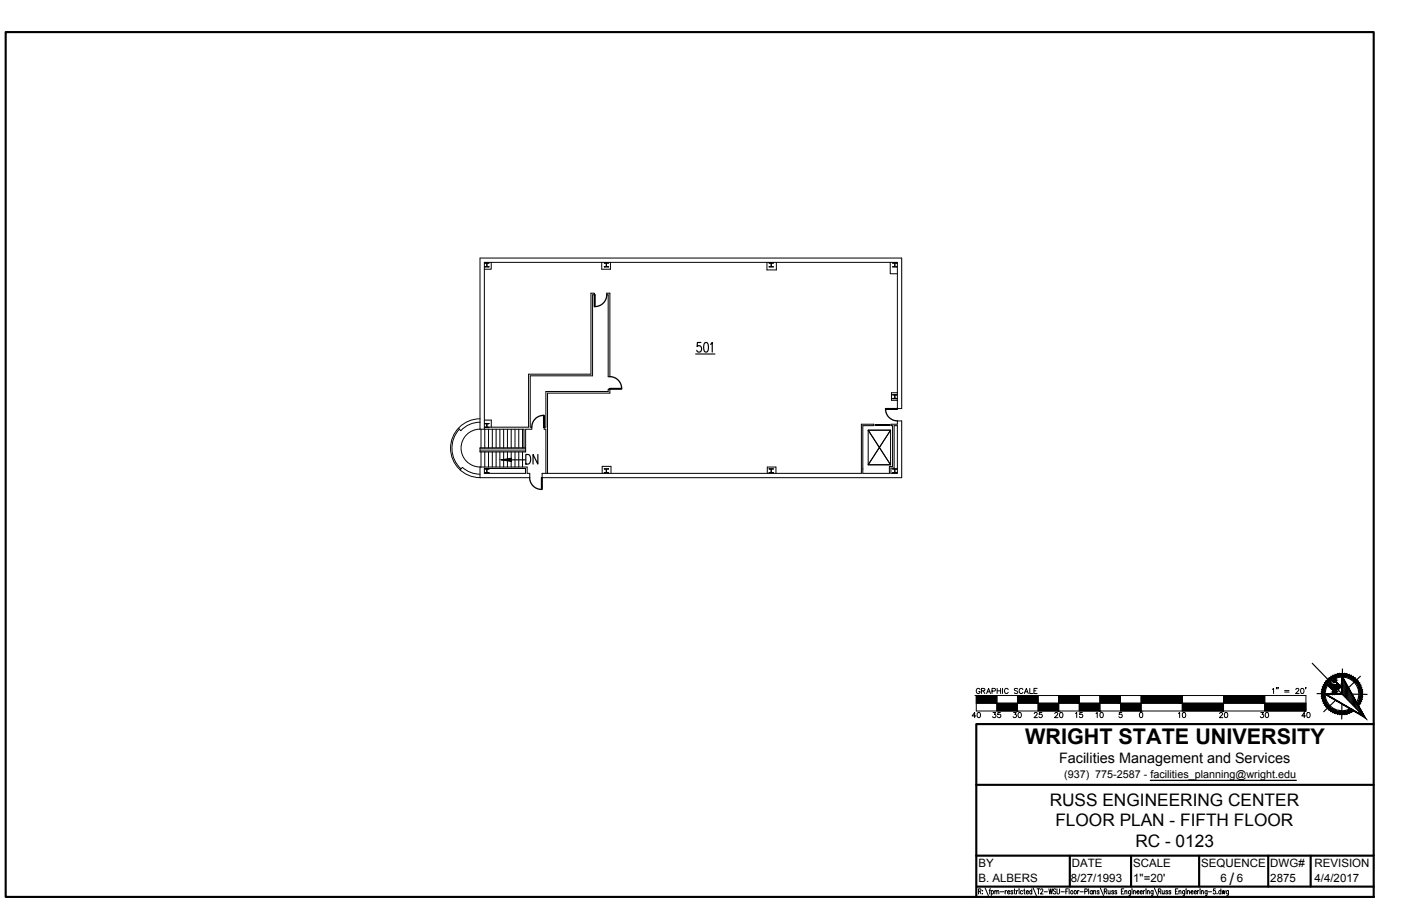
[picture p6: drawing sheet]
<svg xmlns="http://www.w3.org/2000/svg" width="432mm" height="279mm" viewBox="0 0 432 279" stroke-linecap="round" stroke-linejoin="round" font-family="sans-serif">
<!-- layer: A-EXISTING -->
<g fill="none" stroke="#000" stroke-width=".31">
<path d="M149.4 81.1l.6 .1v1l-.6 .1h1.3l-.6-.1v-1l.6-.1M149.4 81.1h.1M149.4 81.1h1.3M150.7 81.1h.1M151.4 80.9v2.1h-2.1M185.5 80.9v2.1h2.6v-2.1M186.2 81.1l.6 .1v1l-.5 .1h1.2l-.6-.1v-1l.6-.1M186.3 81.1h.1M186.3 81.1h1.2M187 90.4h1v25.8h-.6v-25.3h-.4zM187.5 81.1h.1M236.4 80.9v2.3h2.9v-2.3"/>
<path d="M237 81.1l.1 .1M237.1 81.2h.5l.1 1-.7 .1M238.3 81.1l-.6 .1v1l.6 .1h-1.2M238.3 81.1h-1.2M238.3 81.1h.1M274.4 80.9v3.5h2.2M275.1 81.1l.7 .1-.1 1-.5 .1h1.2l-.6-.1v-1l.6-.1M275.2 81.1h1.2M275.2 81.1h.1M276.4 81.1h.1M141.6 132.4a8.6 8.6 0 0 0 .5 12.2M147.9 129.2a9.1 9.1 0 0 0-9 9 9.1 9.1 0 0 0 9 9.1"/>
<path d="M147.9 132.3a5.8 5.8 0 0 0-5.8 5.9 5.8 5.8 0 0 0 5.8 5.8M147.9 130.2a8 8 0 0 0-5.9 2.6l-.7-.7M147.9 132.4v-52.8h130v46.4h-1.3v-45.1h-127.3v51.5M147.9 139.1h14.1M147.9 138.4h14.1M147.9 132.4h13.6v5.7M148.2 132.4v5.7M148.2 139.4v4.6M149.3 131.7h13.6v-16.3h19.2v-25h1.1v.5h-.6v25h-19.2v15.8h.5v.7h-1.9v7h-14.1v-1.3h14.1M149.3 129.6h2.1v2.1M149.4 132.4v5.7M149.4 139.4v4.6"/>
<path d="M149.4 130.6l.6 .1-.1 1.1M149.4 130.6h.1M149.4 131.8v.1M149.4 130.6h1.3M149.4 131.9h1.3M149.5 131.7l-.1 .1M150.6 132.4v5.7M150.6 139.4v4.6M150.6 131.7l.1 .1M150.7 130.6h.1M150.7 131.8v.1M150.7 130.6l-.6 .1 .1 1.1"/>
<path d="M151.7 132.4v5.7M151.7 139.4v4.6M152.9 132.4v5.7M152.9 139.4v4.6M154.1 132.4v5.7M154.1 139.4v4.6M155.2 132.4v5.7M155.2 139.4v4.6M156.4 132.4v5.7M156.4 139.4v4.6M157.6 132.4v5.7M157.6 139.4v4.6"/>
<path d="M158.7 132.4v5.7M158.7 139.4v4.6M159.9 132.4v5.7M161.1 132.4v5.7M267.6 132.7h6.9l-6.9 10.6h6.9M267.6 132.7l6.9 10.6M267.6 132.7v10.6M274.5 132.7v10.6M275.2 122.8h1.2M275.2 122.9l.5-.1 .1-.9-.6-.2h1.2l-.6 .2v.9l.6 .1M275.6 131.3h1v14.7h-2v-1.7h1zM276.6 121.1h-1.8v2.4h1.8"/>
<path d="M141.8 144.9l.7-.8a8 8 0 0 0 5.4 2.1M147.9 144v3.3M147.9 144h14.6M149.9 144.6l.1 1.1-.6 .1h1.3l-.6-.1 .1-1.1M149.9 144.7l-.5-.1h1.3l-.5 .1M162 144.5h-12.7v1.5h12.7M163.3 146v1.3h-15.4M167.1 146h98.4v-15.2h3.8v.5h-3.4v14.7h8.2v-2.1h1v-12.6h-.6v-.5h2.1v-1h1.3v17.5h-110.8zM168.2 146v-13.6h-.5v-.7h.5v-11h19.2v-.7h.6v1.2h-19.2v24.8M185.6 146v-2.2h2.7v2.2M186.8 144.6v1.1l-.5 .1h1.2l-.6-.1 .1-1.1M186.8 144.7l-.6-.1h1.3l-.5 .1"/>
<path d="M236.5 146v-2h2.7v2M237 144.6l.6 .1M237.1 144.6h1.2l-.5 .1M237.6 144.6v1.1l-.6 .1M237.8 144.6l-.1 1.1 .6 .1h-1.2M267.6 143.3l6.9-10.6h-6.9l6.9 10.6M267.6 143.3h6.9M275.7 144.6v1.1l-.5 .1h1.2l-.6-.1 .1-1.1M275.7 144.7l-.6-.1h1.3l-.5 .1"/>
</g>
<!-- layer: A-DOOR -->
<path d="M183.2 90.9h.2v3.7h-.2zM187 90.9a3.6 3.6 0 0 1-3.6 3.6M188 116.2a3.6 3.6 0 0 1 3.6 3.6M188 119.8h3.6v.2h-3.6zM167.5 128.1a3.6 3.6 0 0 0-3.6 3.6M167.5 128.1h.2v3.6h-.2zM272.9 126.2a3.6 3.6 0 0 0 3.7 3.6M272.9 126h3.7v.2h-3.7zM163.3 147.3a3.6 3.6 0 0 0 3.6 3.6M166.9 147.3h.2v3.6h-.2z" fill="none" stroke="#000" stroke-width=".4"/>
<!-- layer: A-NOTE -->
<path d="M154.6 141.8h7.3" fill="none" stroke="#000" stroke-width=".36"/>
<path d="M154.6 141.8l3-.5v1z" fill="#000" stroke="#000" stroke-width=".31"/>
<!-- layer: A-EXISTING -->
<path d="M269.7 131h4.4zM269.7 131.1l4.4-.1z" fill="#000" stroke="#000" stroke-width=".31"/>
<!-- layer: ROOM-NUMBER -->
<path d="M214.4 109.2h5.9M216 105.6h-1l-.1 1.3a.94 .94 0 0 1 1.4 .5 .94 .94 0 0 1-1 1.2l-.6-.6M217.2 105.8l.5-.2a2.02 2.02 0 0 1 0 3h-.2a1.77 1.77 0 0 1-.5-2.4zM219 106.2l.5-.6v3" fill="none" stroke="#000" stroke-width=".36"/>
<!-- layer: NORTH -->
<g fill="#000" stroke="#000" stroke-width=".31">
<path d="M411.1 213.2l.2-.1zM409.5 211.5l1.7-.3-.8 1.2zM411.3 213.1l-.1 .2zM411.3 213.1l-.1 .1zM411.2 213.6l-.1 .2zM411.2 209.6l-.3 .5zM411.5 209.9l-.2 .1zM411.5 209.9l-.1 .2zM411.4 209.8l-.2 .1zM411.4 209.7l-.2 .2zM411.4 209.8l-.1 .2zM411.4 209.6l-.2 .3z"/>
<path d="M411.4 209.9l-.1 .1zM411.6 213.2l-.4 .6zM413.5 211.4l-.3 .5z"/>
<path d="M411.3 209.5l-.4 .6zM411.2 209.6l-.3 .5z"/>
<path d="M411.4 209.5l-.4 .5zM411.4 209.5l-.4 .5z"/>
<path d="M411.4 209.4l-.4 .6zM411.4 209.4l-.4 .6z"/>
<path d="M411.5 209.4l-.5 .6zM411.5 209.4l-.5 .6z"/>
<path d="M409.3 211.4l1.8 1.8zM409.3 211.4l1.9 1.8zM409.3 211.4l.5-.5zM409.8 210.9l-.4 .5zM409.8 210.9l2.8 .5zM409.9 211l2.9 .5zM411.4 210.1l1.4 1.4zM411.4 210.1l1.4 1.4z"/>
<path d="M411.5 209.3l-.4 .6zM411.5 209.3l-.4 .6z"/>
<path d="M411.5 213.2l-.4 .6zM411.5 213.2l-.4 .6z"/>
<path d="M411.2 213.6l-.1 .2zM411.2 213.6l-.1 .2zM411.2 213.6l-.1 .2z"/>
<path d="M411.5 209.4l-.4 .5zM411.5 209.4l-.4 .5z"/>
<path d="M411.5 209.4l-.4 .5zM411.5 209.3l-.4 .6z"/>
<path d="M411.5 213.2l-.4 .6zM411.5 213.2l-.4 .6z"/>
<path d="M411.5 213.2l-.4 .6zM411.5 213.2l-.4 .6z"/>
<path d="M410.4 212.4l.7 .8zM410.4 212.3l.8 .8-.8-.7z"/>
<path d="M410.7 210l.2 .2zM410.7 210l.8-.7zM411.5 209.3l-.7 .7zM411.5 209.3l.1 .1z"/>
<path d="M411.6 213.2l-.4 .6zM411.5 213.2l-.4 .6z"/>
<path d="M411.3 213.1l-.1 .1zM411.3 213.1l-.1 .1z"/>
<path d="M411.5 209.4l-.3 .5zM411.5 209.4l-.3 .5z"/>
<path d="M411.5 209.4l-.4 .5zM411.5 209.4l-.4 .5z"/>
<path d="M411.6 213.2l-.4 .6zM411.6 213.2l-.4 .6z"/>
<path d="M409.9 210.9l-.4 .6 1.7-.3zM409.4 211.4l.5-.5z"/>
<path d="M411.6 209.4l-.4 .5zM411.6 209.4l-.4 .5z"/>
<path d="M411.6 209.4l-.4 .5zM411.5 209.4l-.3 .5z"/>
<path d="M411.3 213.2l-.1 .1zM411.3 213.2l-.1 .1z"/>
<path d="M411.2 213.3l.1-.1zM411.3 213.1l-.1 .2z"/>
<path d="M411.4 209.7l-.2 .2zM411.4 209.7l-.2 .2z"/>
<path d="M411.4 209.7l-.2 .2zM411.4 209.7l-.2 .2z"/>
<path d="M411.4 209.7l-.2 .2zM411.4 209.7l-.2 .2zM411.4 209.7l-.2 .2z"/>
<path d="M411.4 209.6l-.2 .3zM411.4 209.6l-.2 .3zM411.4 209.6l-.2 .3z"/>
<path d="M411.6 213.2l-.4 .6zM411.6 213.2l-.4 .6zM411.6 213.2l-.4 .6z"/>
<path d="M411.5 213.2l-.3 .4zM411.5 213.2l-.2 .3z"/>
<path d="M411.4 213.2l-.2 .2zM411.4 213.2l-.2 .2z"/>
<path d="M411.4 213.2l-.2 .2zM411.3 213.2l-.1 .1z"/>
<path d="M411.2 209.6l-.3 .5zM411.2 209.6l-.3 .5z"/>
<path d="M411.5 213.2l-.2 .3zM411.5 213.2l-.2 .3z"/>
<path d="M411.4 213.2l-.1 .2zM411.4 213.2l-.1 .2z"/>
<path d="M411.4 213.2l-.1 .2zM411.4 213.2l-.1 .2z"/>
<path d="M411.4 209.8l-.1 .1zM411.4 209.8l-.1 .2z"/>
<path d="M411.4 209.8l-.2 .1zM411.4 209.8l-.2 .1zM411.4 209.7l-.2 .2z"/>
<path d="M411.5 213.2l-.2 .3zM411.5 213.2l-.2 .3z"/>
<path d="M411.5 213.2l-.2 .3zM411.5 213.2l-.2 .3z"/>
<path d="M411.5 213.2l-.2 .3zM411.5 213.2l-.2 .3z"/>
<path d="M411.5 213.2l-.2 .3zM411.4 213.2l-.1 .2zM411.4 213.2l-.1 .2zM411.4 213.2l-.1 .2z"/>
<path d="M411.4 213.2l-.1 .2zM411.4 213.2l-.1 .2z"/>
<path d="M411.4 213.2l-.1 .2zM411.4 213.2l-.1 .2z"/>
<path d="M411.4 209.8l-.1 .2zM411.4 209.8l-.1 .2z"/>
<path d="M411.7 213.2l-.5 .6zM411.6 213.2l-.4 .6z"/>
<path d="M411.3 210l.1-.2zM411.4 209.8l-.1 .2zM411.4 209.8l-.1 .2z"/>
<path d="M411.3 210l.2-.1zM411.4 209.9l-.1 .1zM411.4 209.8l-.1 .2z"/>
<path d="M411.7 213.1l-.4 .6zM411.7 213.2l-.4 .5z"/>
<path d="M411.5 209.9l-.1 .2zM411.5 209.9l-.1 .2z"/>
<path d="M411.7 213.1l-.3 .5zM411.7 213.1l-.3 .5z"/>
<path d="M411.6 209.4l-.2 .2zM411.6 209.4l-.2 .2z"/>
<path d="M411.8 213.1l-.4 .5zM411.8 213.1l-.4 .5z"/>
<path d="M411.6 209.4l-.1 .1zM411.6 209.4l-.1 .1z"/>
<path d="M411.5 210l1.7 1.6zM411.5 210l1.7 1.7zM413.2 211.6l.3-.3zM413.5 211.3l-.3 .4zM413.5 211.3l.1 .2zM413.5 211.5l-1.1 1.2zM412.4 212.6l1.1-1.1zM410.5 212.3l1.9 .4zM410.3 212.2l2.1 .4zM410.3 212.2l1 .9zM410.3 212.2l1 .9z"/>
<path d="M410.4 212.3l1.2 .2 .8-1.1zM411.2 211.2l1.2 .2-2 .9z"/>
<path d="M411.8 213l.1 .1zM411.8 213.1l-.6 .8zM411.2 213.8l.6-.7zM411 213.7l.2 .2z"/>
<path d="M411.8 213.1l-.3 .4zM411.8 213.1l-.3 .4zM411.8 213.1l-.3 .4z"/>
<path d="M411.6 212.5h.4l.7-1.1zM412.4 211.4h.3l-1.1 1.1z"/>
<path d="M412 212.5l.4 .1 .7-1zM412.8 211.3l.3 .3-1.1 .9z"/>
<path d="M411.4 210.1l1.3 1.3zM411.5 209.9l1.3 1.4-1.4-1.2zM411.5 209.9l-.1 .2z"/>
<path d="M413.2 211.7l-.8 .9zM413.1 211.6l-.7 1z"/>
<path d="M413.5 211.4l-.6 .8zM413.5 211.4l-.6 .8z"/>
<path d="M413.7 208.8l7.1 12.6-7-12.7zM413.7 208.8l7.1 12.6-.6-.6zM408 213.9l12.8 7.5-.6-.6zM408 213.9l.9 .2 11.3 6.7zM408 213.9l.9 .2 4.6-.2zM408.9 214.1l4.6-.2 .2 .2zM413.6 208.8l-.1 5.1 .2 .2zM413.6 208.8h.3l-.2 5.3z"/>
<path d="M417.6 209.2l.6 .4-.6 .6zM417.6 209.2l-.4 .5 .4 .5zM417.1 208.7l.5 .5-.4 .5zM417.1 208.7l-.4 .7 .5 .3zM416.4 208.4l.7 .3-.4 .7zM416.4 208.4l-.3 .7 .6 .3zM415.8 208.1l.6 .3-.3 .7zM415.8 208.1l-.2 .7 .5 .3zM415.1 207.9l.7 .2-.2 .7zM415.1 207.9l-.2 .7 .7 .2zM414.4 207.8l.7 .1-.2 .7zM414.4 207.8l-.1 .7 .6 .1zM413.7 207.7l.7 .1-.1 .7zM413.7 207.7v.8h.6zM413 207.7h.7v.8zM413 207.7l.1 .8h.6zM412.3 207.8l.7-.1 .1 .8zM412.3 207.8l.2 .8 .6-.1zM411.6 208l.7-.2 .2 .8zM411.6 208l.3 .7 .6-.1zM411 208.3l.6-.3 .3 .7zM411 208.3l.3 .7 .6-.3zM410.4 208.6l.6-.3 .3 .7zM410.4 208.6l.4 .7 .5-.3zM409.8 209l.6-.4 .4 .7zM409.8 209l.4 .6 .6-.3zM409.3 209.5l.5-.5 .4 .6zM409.3 209.5l.5 .5 .4-.4zM409.3 209.5l.5 .5h-1zM408.8 210l.5 .5 .5-.5zM408.8 210l.5 .5-.9 .1zM408.4 210.6l.6 .4 .3-.5zM408.4 210.6l.6 .4-1 .2zM408 211.2l.7 .3 .3-.5zM408 211.2l.7 .3-1 .4zM407.7 211.9l.7 .2 .3-.6zM407.7 211.9l.7 .2-.9 .4zM407.5 212.5l.7 .2 .2-.6zM407.5 212.5l.7 .2-.8 .5zM407.4 213.2l.7 .1 .1-.6zM407.4 213.2l.7 .1-.8 .6zM407.3 213.9h.8v-.6zM407.3 213.9h.8l-.7 .7zM407.4 214.6h.7v-.7zM407.4 214.6h.7l-.6 .7zM408.1 214.6l-.6 .7 .7-.1zM407.5 215.3l.7-.1-.5 .8zM408.2 215.2l-.5 .8 .7-.2zM407.7 216l.7-.2-.5 .9zM408.4 215.8l-.5 .9 .7-.3zM407.9 216.7l.7-.3-.3 .9zM408.6 216.4l-.3 .9 .6-.4zM408.3 217.3l.6-.4-.2 1zM408.9 216.9l-.2 1 .6-.5zM408.7 217.9l.6-.5-.2 1zM409.3 217.4l-.2 1 .6-.5zM409.7 217.9v1l-.6-.5zM409.7 217.9v1l.4-.6zM410.1 218.3l.1 1-.5-.4zM410.1 218.3l.1 1 .4-.6zM410.6 218.7l.3 1-.7-.4zM410.6 218.7l.3 1 .3-.7zM411.2 219l.3 1-.6-.3zM411.2 219l.3 1 .3-.7zM411.8 219.3l.4 .8-.7-.1zM411.8 219.3l.4 .8 .2-.7zM412.4 219.4l.5 .9-.7-.2zM412.4 219.4l.5 .9 .1-.8zM413 219.5l.7 .8h-.8zM413 219.5l.7 .8v-.7zM413.7 219.6l.7 .7h-.7zM413.7 219.6l.7 .7-.1-.8zM414.3 219.5l.8 .6-.7 .2zM414.3 219.5l.8 .6-.2-.7zM414.9 219.4l.9 .5-.7 .2zM414.9 219.4l.9 .5-.3-.7zM415.5 219.2l1 .4-.7 .3zM415.5 219.2l1 .4-.4-.6zM416.1 219l1 .3-.6 .3zM416.1 219l1 .3-.4-.6z"/>
<path d="M418.2 217.2l1-.2-.4 .6zM418.5 216.7l-.3 .5 1-.2zM418.5 216.7l1-.3-.3 .6zM418.8 216.1l-.3 .6 1-.3zM418.8 216.1l.9-.4-.2 .7zM419 215.5l-.2 .6 .9-.4zM419 215.5l.9-.5-.2 .7zM419.1 214.9l-.1 .6 .9-.5zM419.1 214.9l.8-.7v.8zM419.2 214.2l-.1 .7 .8-.7zM419.2 214.2l.7-.7v.7zM419.2 213.6v.6l.7-.7zM419.8 212.8l.1 .7-.7 .1zM419.1 212.9l.1 .7 .6-.8zM419.6 212.1l.2 .7-.7 .1zM418.9 212.3l.2 .6 .5-.8zM419.4 211.4l.2 .7-.7 .2zM418.7 211.7l.2 .6 .5-.9zM419 210.8l.4 .6-.7 .3zM418.4 211.2l.3 .5 .3-.9zM418.6 210.2l.4 .6-.6 .4zM418 210.6l.4 .6 .2-1zM418.2 209.6l.4 .6-.6 .4zM418.2 209.6l-.6 .6 .4 .4z"/>
</g>
<circle cx="411.4" cy="210.1" r=".18" fill="#000"/>
<g fill="none" stroke="#000" stroke-width=".36">
<path d="M404.4 204.5l6.4 6.6M405.9 213.9l4.7 .1M411.7 215.9l-3.7 3.6M412.2 212.6l8.3 8.5M413.6 217l-.1 4.7M413.8 206.3l-.1 4.7M413.9 209.2v5.1M414.2 209.7v4.9M414.5 210.2l-.1 4.6M414.8 210.6l-.1 4.5M415 211.1v4.3M415.3 211.6l-.1 4.1"/>
<path d="M415.9 212.6l-.1 3.6M416.1 213.1v3.4M416.4 213.6l-.1 3.2M416.6 214.1h4.8M416.7 214.1l-.1 3M416.9 214.6v2.8M417.2 215.1v2.5M417.5 215.6l-.1 2.3M417.7 216.1v2.1M418 216.5v2M418.1 216.7a5.2 5.2 0 0 0-3.5-7.8 5.2 5.2 0 0 0-6.1 5.9 5.2 5.2 0 0 0 7.7 3.7M418.3 217v1.8"/>
<path d="M418.6 217.5l-.1 1.6M418.8 218v1.3M419.1 218.5v1.1M419.3 208.5l-3.7 3.6-.1 3.9M419.4 219l-.1 .9M419.6 219.5v.7M419.9 220v.5M420.2 220.5v.3M420.4 221h.1"/>
</g>
<!-- layer: BORDER -->
<path d="M1.7 9.9h421.7v266.7h-421.7zM423.4 223.3h-122.5v53.3M300.9 242h122.5M300.9 263.9h122.5M301 273.4h122.4M329.7 263.9v9.5M348.6 263.9v9.5M369.6 263.9v9.5M390.9 263.9v9.5M404 263.9v9.5" fill="none" stroke="#000" stroke-width=".66"/>
<!-- layer: BORDER-NOTE -->
<path d="M354.6 240.7h44.9" fill="none" stroke="#000" stroke-width=".4"/>
<g fill="none" stroke="#000" stroke-width=".31">
<path d="M301.6 274.9l.7-.1v-.6l-.7-.1v1.6M302 274.9l.4 .8M302.8 274.6v.2zM302.8 275.5h.1M303.6 273.8l1 2.4M304.9 274.6h.4M305.3 274.1l-.3 .3v1.3M305.5 274.9l.1-.2a.44 .44 0 0 1 .6 .5 .44 .44 0 0 1-.7 .3M305.5 274.6v1.6M306.6 274.9l.3-.3 .3 .1v1M306.6 274.6v1.1M307.2 274.9l.3-.3 .3 .1 .1 1"/>
<path d="M308.3 275h1M309.8 274.6v1.1M310.2 274.6l-.4 .5M310.5 275.1h.7l-.1-.4a.44 .44 0 0 0-.6 .5 .44 .44 0 0 0 .7 .3M312.2 274.9l-.3-.3-.4 .3 .6 .3v.4l-.6-.1M312.5 274.6h.4M312.7 274.1v1.3l.3 .3M313.3 274.6v1.1M313.7 274.6l-.4 .5M314.1 274.1v.2zM314.1 274.6v1.1M315.2 274.9l-.1-.2a.44 .44 0 0 0-.6 .5 .44 .44 0 0 0 .7 .3"/>
<path d="M315.5 274.6h.4M315.7 274.1v1.3l.3 .3M316.3 275.1h.7l-.1-.4a.44 .44 0 0 0-.6 .5 .44 .44 0 0 0 .7 .3M318 274.9l-.1-.2a.44 .44 0 0 0-.6 .5 .44 .44 0 0 0 .7 .3M318 274.1v1.6M318.4 273.8l1 2.4M319.7 274.1h.8M320.1 274.1v1.6M320.7 274.5l.1-.2a.36 .36 0 0 1 .5-.1 .36 .36 0 0 1 0 .5l-.6 1h.8M321.8 275h1M323.3 274.1l.3 1.6 .2-1.6 .3 1.6 .3-1.6M325.4 274.3l-.2-.2-.6 .2 .2 .4 .6 .5-.2 .5-.6-.2"/>
<path d="M325.8 274.1v1.1l.3 .5 .4-.2 .1-1.4M327 275h1M328.5 274.9h.4M329.2 274.1h-.7v1.6M329.5 274.1v1.6M332.1 274.6v1.1M332.6 274.6l-.5 .5M332.9 275h1M334.3 274.9l.8-.1-.1-.6-.7-.1v1.6M335.5 274.1v1.6M336.7 274.9l-.2-.2a.44 .44 0 0 0-.5 .5 .44 .44 0 0 0 .7 .3M336.7 274.6v1.1"/>
<path d="M337.1 274.9l.2-.3 .3 .1 .1 1M337.1 274.6v1.1M338.8 274.9l-.3-.3-.3 .1v.3l.6 .5-.3 .2-.4-.2M339.1 273.8l1 2.4M340.4 274.9l.6-.1v-.6l-.6-.1v1.6M340.7 274.9l.4 .8M341.5 274.6l.1 1 .3 .1 .3-.3M342.2 274.6v1.1M343.2 274.9l-.2-.3-.4 .3 .6 .3v.4l-.6-.1M344.2 274.9l-.2-.3-.4 .1v.3l.6 .5-.2 .2-.4-.2M345.6 274.9h.5M346.4 274.1h-.8v1.6h.8"/>
<path d="M346.7 274.9l.3-.3 .3 .1v1M346.7 274.6v1.1M348.5 274.6l-.1 1.5-.4 .1M348.5 274.9l-.2-.2a.43 .43 0 0 0-.5 .5 .43 .43 0 0 0 .7 .3M348.9 274.1v.2zM348.9 274.6v1.1M349.3 274.9l.3-.3 .3 .1v1M349.3 274.6v1.1M350.4 275.1h.7l-.1-.4a.44 .44 0 0 0-.6 .5 .44 .44 0 0 0 .7 .3M351.4 275.1h.7l-.1-.4a.44 .44 0 0 0-.6 .5 .44 .44 0 0 0 .7 .3M352.4 274.6v1.1M352.9 274.6l-.5 .5"/>
<path d="M353.2 274.1v.2zM353.2 274.6v1.1M353.6 274.9l.3-.3 .3 .1v1M353.6 274.6v1.1M355.4 274.6l-.1 1.5-.4 .1M355.4 274.9l-.1-.2a.44 .44 0 0 0-.6 .5 .44 .44 0 0 0 .7 .3M355.8 273.8l1 2.4M357 274.9l.7-.1v-.6l-.7-.1v1.6M357.4 274.9l.4 .8M358.2 274.6l.1 1 .3 .1 .2-.3M358.8 274.6v1.1M359.9 274.9l-.2-.3-.4 .1v.3l.6 .5-.2 .2-.4-.2"/>
<path d="M360.9 274.9l-.2-.3-.5 .3 .6 .3v.4l-.6-.1M362.3 274.9h.4M363 274.1h-.7v1.6h.7M363.4 274.9l.3-.3 .2 .1 .1 1M363.4 274.6v1.1M365.1 274.6v1.5l-.5 .1M365.1 274.9l-.1-.2a.44 .44 0 0 0-.6 .5 .44 .44 0 0 0 .7 .3M365.6 274.1v.2zM365.6 274.6v1.1M366 274.9l.3-.3 .2 .1 .1 1M366 274.6v1.1M367 275.1h.7l-.1-.4a.44 .44 0 0 0-.6 .5 .44 .44 0 0 0 .7 .3"/>
<path d="M368.1 275.1h.7l-.2-.4a.43 .43 0 0 0-.5 .5 .43 .43 0 0 0 .7 .3M369.1 274.6v1.1M369.5 274.6l-.4 .5M369.9 274.1v.2zM369.9 274.6v1.1M370.3 274.9l.3-.3 .3 .1v1M370.3 274.6v1.1M372 274.6v1.5l-.5 .1M372 274.9l-.1-.2a.44 .44 0 0 0-.6 .5 .44 .44 0 0 0 .7 .3M372.4 275h1.1M374.6 274.1h-.6v.7a.45 .45 0 0 1 .6 0 .45 .45 0 0 1-.1 .7 .45 .45 0 0 1-.6-.1M375.1 275.5l.1 .1"/>
<path d="M376.3 274.9l-.1-.2a.44 .44 0 0 0-.6 .5 .44 .44 0 0 0 .7 .3M376.3 274.1v1.6M376.7 274.6l.2 1.1 .2-1.1 .3 1.1 .2-1.1M378.6 274.6v1.5l-.5 .1M378.6 274.9l-.1-.2a.43 .43 0 0 0-.6 .5 .43 .43 0 0 0 .7 .3"/>
<circle cx="330.3" cy="275.1" r=".49"/>
<circle cx="331.4" cy="275.1" r=".49"/>
</g>
<!-- layer: Graphic Scale -->
<g fill="none" stroke="#000" stroke-width=".31">
<path d="M300.9 214.5h101.6v4.8h-101.6zM300.9 216.9h101.6M302 212.7a.59 .59 0 0 0-.6-.4 .59 .59 0 0 0-.5 .6v.4a.57 .57 0 0 0 .6 .6 .57 .57 0 0 0 .5-.6h-.3M302.5 213h.9l.1-.6-1-.1v1.6M303 213l.5 .9M304.1 213.9l.6-1.6 .6 1.6M304.3 213.4h.8M305.7 213.1l1-.1v-.6l-1-.1v1.6M307.2 214.5v4.8M307.3 212.3v1.6M307.3 213h1.1M308.4 212.3v1.6"/>
<path d="M309 212.3v1.6M310.7 212.7a.59 .59 0 0 0-.6-.4 .59 .59 0 0 0-.5 .6v.4a.59 .59 0 0 0 .5 .6 .59 .59 0 0 0 .6-.4M313.6 214.5v4.8M313.7 212.5l-.4-.2-.7 .2 .1 .3 1 .6-.4 .5-.7-.3M315.3 212.7a.59 .59 0 0 0-.7-.4 .59 .59 0 0 0-.5 .6v.4a.59 .59 0 0 0 .5 .6 .59 .59 0 0 0 .7-.4M315.7 213.9l.6-1.6 .6 1.6M315.9 213.4h.8M317.4 212.3v1.6h.9M318.7 213h.6M319.7 212.3h-1v1.6h1M319.9 214.5v4.8M326.3 214.5v4.8"/>
<path d="M332.6 214.5v4.8M339 214.5v4.8M345.3 214.5v4.8M345.8 219.7h-.8l-.1 .7a.56 .56 0 0 1 .9 0 .56 .56 0 0 1-.2 .8 .56 .56 0 0 1-.8-.2M351.4 219.8a.79 .79 0 0 1 .9 .6 .79 .79 0 0 1-.5 .9l-.5-.3-.1-.6zM351.7 214.5v4.8M364.4 214.5v4.8M377.1 214.5v4.8M389.8 214.5v4.8M392.1 212.6l.4-.3v1.6M393.5 212.1l-.1 .3M394 212.1l-.2 .3"/>
<path d="M395.9 213h1.4M395.9 213.4h1.4M399.4 212.7l.3-.4 .6 .3-1 1.3h1.1M401.1 212.4a.79 .79 0 0 1 .9 .5 .79 .79 0 0 1-.6 1l-.5-.3zM402.5 212.1l-.1 .3"/>
</g>
<g fill="#000" stroke="#000" stroke-width=".31">
<path d="M300.9 214.5l6.3 2.4v-2.4zM300.9 214.5l6.3 2.4h-6.3z"/>
<path d="M307.2 216.9l6.4 2.4v-2.4zM307.2 216.9l6.4 2.4h-6.4z"/>
<path d="M313.6 214.5l6.3 2.4v-2.4zM313.6 214.5l6.3 2.4h-6.3z"/>
<path d="M319.9 216.9l6.4 2.4v-2.4zM319.9 216.9l6.4 2.4h-6.4z"/>
<path d="M326.3 214.5l6.3 2.4v-2.4zM326.3 214.5l6.3 2.4h-6.3z"/>
<path d="M332.6 216.9l6.4 2.4v-2.4zM332.6 216.9l6.4 2.4h-6.4z"/>
<path d="M339 214.5l6.3 2.4v-2.4zM339 214.5l6.3 2.4h-6.3z"/>
<path d="M345.3 216.9l6.4 2.4v-2.4zM345.3 216.9l6.4 2.4h-6.4z"/>
<path d="M351.7 214.5l12.7 2.4v-2.4zM351.7 214.5l12.7 2.4h-12.7z"/>
<path d="M364.4 216.9l12.7 2.4v-2.4zM364.4 216.9l12.7 2.4h-12.7z"/>
<path d="M377.1 214.5l12.7 2.4v-2.4zM377.1 214.5l12.7 2.4h-12.7z"/>
<path d="M389.8 216.9l12.7 2.4v-2.4zM389.8 216.9l12.7 2.4h-12.7z"/>
</g>
<text font-size="6.7" x="315.9" y="229.5">WRIGHT STATE UNIVERSITY</text>
<text font-size="6.2" x="161.2" y="144.3">DN</text>
<g font-size="5.3">
<text x="323.5" y="248.4">RUSS ENGINEERING CENTER</text>
<text x="325.3" y="254.9">FLOOR PLAN - FIFTH FLOOR</text>
<text x="349.9" y="261.3">RC - 0123</text>
<text x="378.9" y="272.8">/</text>
</g>
<g font-size="4.9">
<text x="298.8" y="222.6">40</text>
<text x="305.2" y="222.6">35</text>
<text x="311.5" y="222.6">30</text>
<text x="317.9" y="222.6">25</text>
<text x="324.2" y="222.6">20</text>
<text x="330.6" y="222.6">15</text>
<text x="336.9" y="222.6">10</text>
<text x="362.3" y="222.6">10</text>
<text x="375" y="222.6">20</text>
<text x="387.7" y="222.6">30</text>
<text x="400.4" y="222.6">40</text>
</g>
<text font-size="4.4" x="326.4" y="235.4">Facilities Management and Services</text>
<g font-size="3.5">
<text x="301.6" y="267.4">BY</text>
<text x="330.4" y="267.4">DATE</text>
<text x="349.3" y="267.4">SCALE</text>
<text x="370.2" y="267.4">SEQUENCE</text>
<text x="391.5" y="267.4">DWG#</text>
<text x="405.2" y="267.4">REVISION</text>
<text x="301.6" y="272.1">B. ALBERS</text>
<text x="330.1" y="272.1">8/27/1993</text>
<text x="349.3" y="272.1">1&quot;=20'</text>
<text x="376.2" y="272.1">6</text>
<text x="381.2" y="272.1">6</text>
<text x="391.5" y="272.1">2875</text>
<text x="405.1" y="272.1">4/4/2017</text>
</g>
<text font-size="3.3" x="328" y="239.9">(937) 775-2587 - facilities_planning@wright.edu</text>
</svg>
